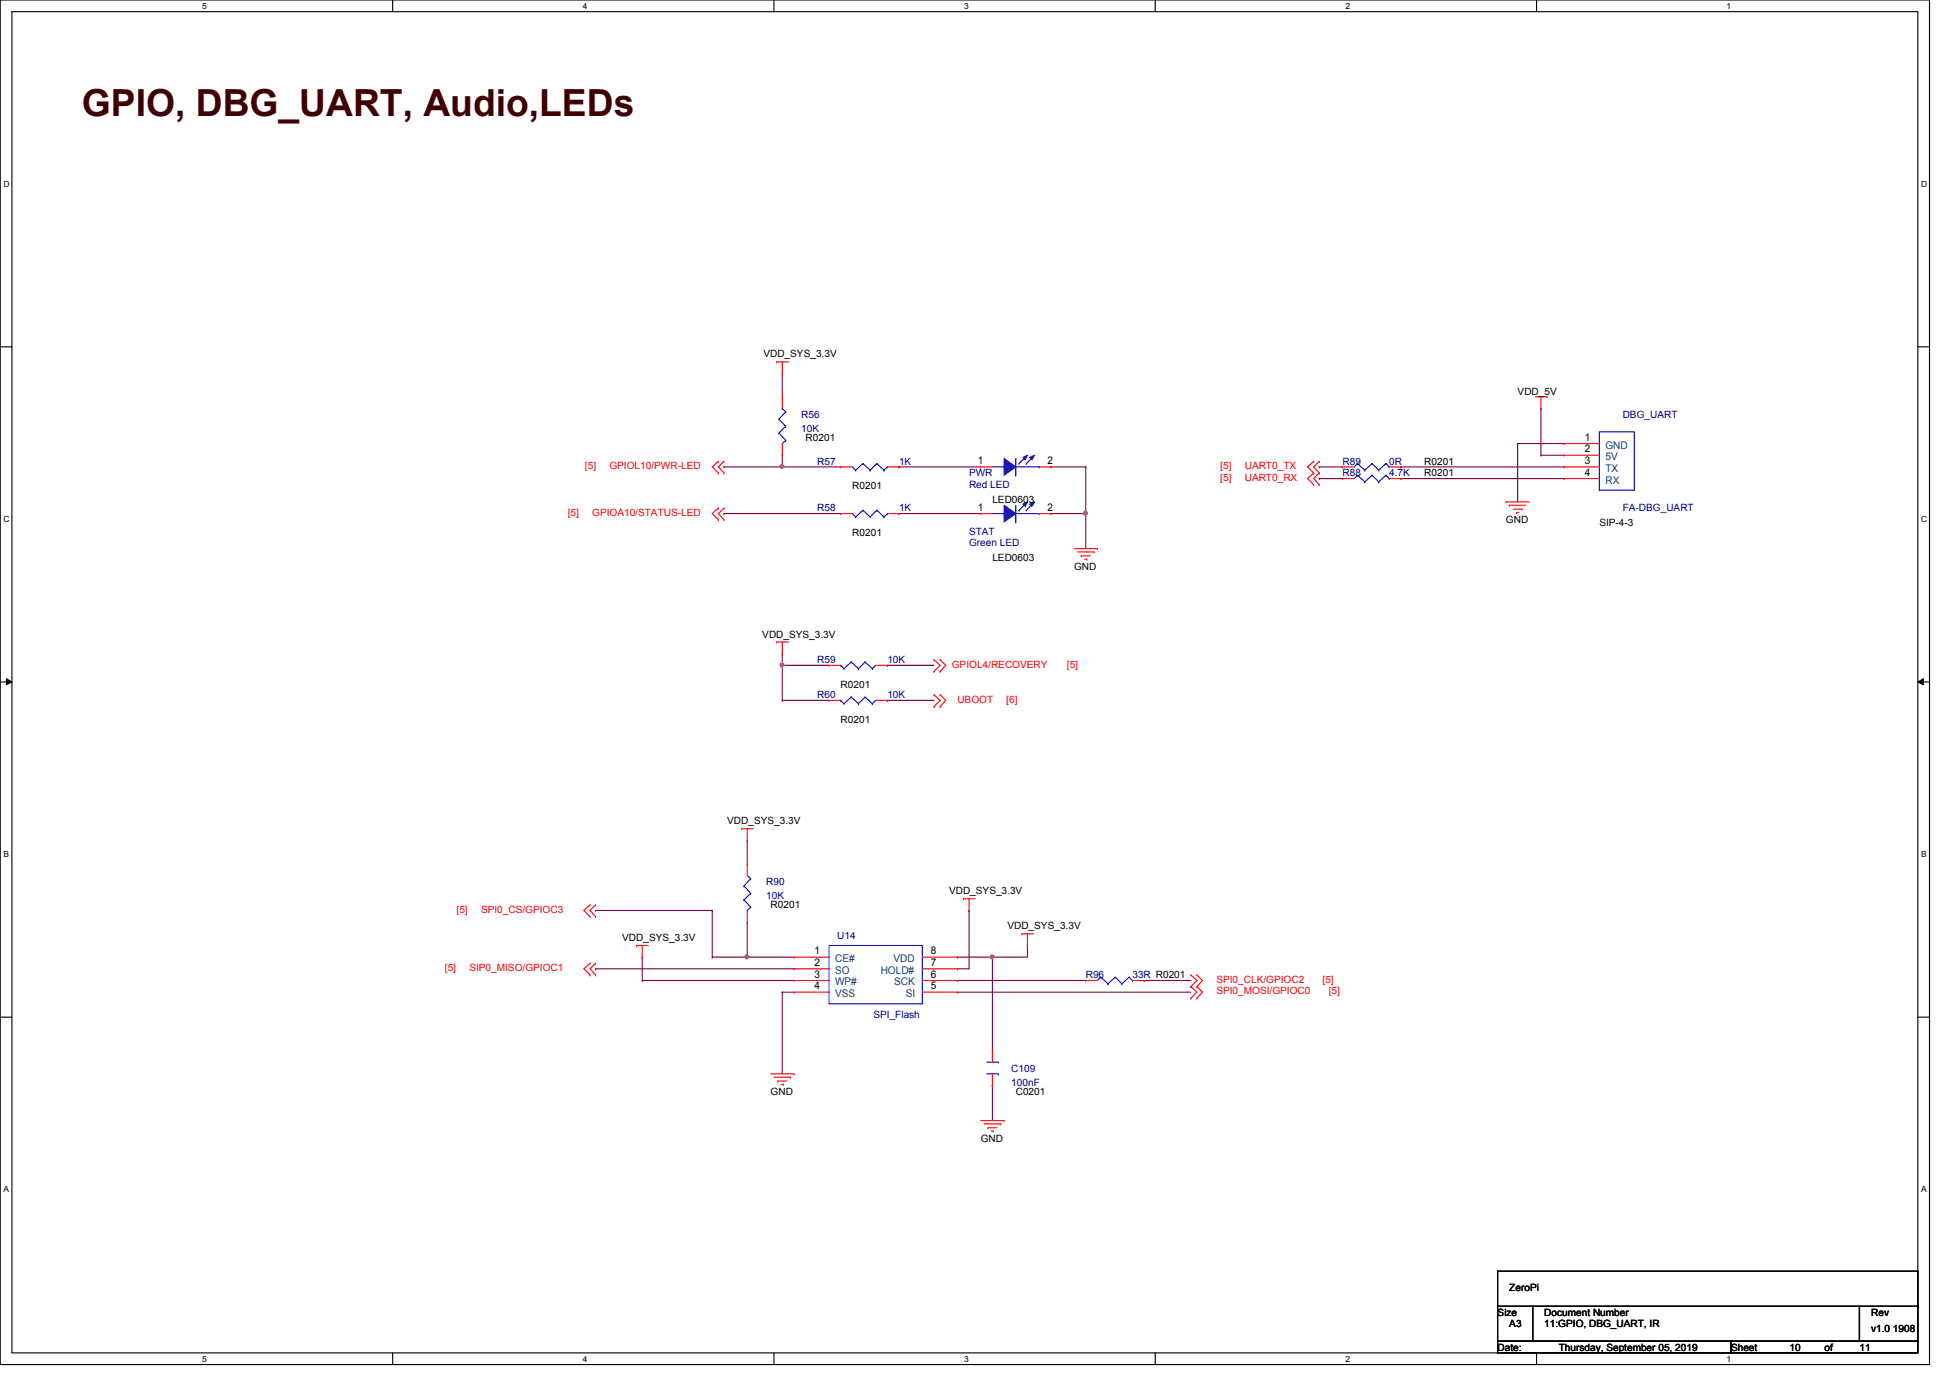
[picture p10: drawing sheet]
<svg xmlns="http://www.w3.org/2000/svg" width="297mm" height="210mm" viewBox="0 0 297 210" stroke-linecap="round" stroke-linejoin="round" font-family="sans-serif">
<path d="M0 0h293.9v207.9h-293.9zM1.8 1.8h290.3v204.3h-290.3z" fill="none" stroke="#000" stroke-width=".17"/>
<g fill="#fff">
<path d="M30.8 .3h.7v1.4h-.7z"/>
<path d="M30.8 206.3h.7v1.5h-.7z"/>
</g>
<path d="M59.8 0v1.8M59.8 206.1v1.8" fill="none" stroke="#000" stroke-width=".17"/>
<g fill="#fff">
<path d="M88.8 .3h.6v1.4h-.6z"/>
<path d="M88.8 206.3h.6v1.5h-.6z"/>
</g>
<path d="M117.9 0v1.8M117.9 206.1v1.8" fill="none" stroke="#000" stroke-width=".17"/>
<g fill="#fff">
<path d="M146.9 .3h.6v1.4h-.6z"/>
<path d="M146.9 206.3h.6v1.5h-.6z"/>
</g>
<path d="M176 0v1.8M176 206.1v1.8" fill="none" stroke="#000" stroke-width=".17"/>
<g fill="#fff">
<path d="M204.9 .3h.7v1.4h-.7z"/>
<path d="M204.9 206.3h.7v1.5h-.7z"/>
</g>
<path d="M234.1 0v1.8M234.1 206.1v1.8" fill="none" stroke="#000" stroke-width=".17"/>
<g fill="#fff">
<path d="M263 .3h.7v1.4h-.7z"/>
<path d="M263 206.3h.7v1.5h-.7z"/>
<path d="M.5 27.3h1v1.4h-1z"/>
<path d="M292.6 27.3h1v1.4h-1z"/>
<path d="M.5 78.3h1v1.5h-1z"/>
<path d="M292.6 78.3h1v1.5h-1z"/>
</g>
<path d="M0 52.8h1.8M292.1 52.8h1.8" fill="none" stroke="#000" stroke-width=".17"/>
<g fill="#fff">
<path d="M.5 129.4h.9v1.4h-.9z"/>
<path d="M292.6 129.4h.9v1.4h-.9z"/>
</g>
<path d="M0 103.9h1.8M292.1 103.9h1.8" fill="none" stroke="#000" stroke-width=".17"/>
<path d="M1 103.4l.8 .5-.8 .4zM292.1 103.9l.9-.5v.9z" fill="#000"/>
<path d="M1 103.4l.8 .5-.8 .4zM292.1 103.9l.9-.5v.9z" fill="none" stroke="#000" stroke-width=".15"/>
<g fill="#fff">
<path d="M.5 180.4h.8v1.5h-.8z"/>
<path d="M292.6 180.4h.8v1.5h-.8z"/>
</g>
<path d="M0 154.9h1.8M292.1 154.9h1.8" fill="none" stroke="#000" stroke-width=".17"/>
<path d="M110.3 71.1h.1M119.2 69.3h.1M119.2 69.3v1.8h-8.9" fill="none" stroke="#800040" stroke-width=".17"/>
<circle cx="119.1" cy="71.1" r=".31" fill="#f0f"/>
<circle cx="119.1" cy="71.1" r=".31" fill="none" stroke="#f0f" stroke-width=".17"/>
<path d="M119.2 56.9h.1M119.2 56.9v3.6M136.9 78.2h.1M136.9 78.2h12.5M160.1 71.1h.1M160.1 71.1h5.3M165.4 78.2h.1M165.4 78.2v5.4" fill="none" stroke="#800040" stroke-width=".17"/>
<circle cx="165.3" cy="78.2" r=".31" fill="#f0f"/>
<circle cx="165.3" cy="78.2" r=".31" fill="none" stroke="#f0f" stroke-width=".17"/>
<g fill="none" stroke="#800040" stroke-width=".17">
<path d="M110.3 78.2h.1M110.3 78.2h17.8M119.2 71.1h.1M119.2 71.1h8.9M136.9 71.1h.1M136.9 71.1h12.5M160.1 78.2h.1M165.4 71.1h.1M165.4 71.1v7.1h-5.3M119.2 99.6h.1M119.2 99.6v7.1M119.2 101.3h.1"/>
<path d="M119.2 106.7h.1M119.2 101.3h7.1M119.2 106.7h7.1M135.2 101.3h.1M135.2 106.7h.1M135.2 101.3h7.1M135.2 106.7h7.1"/>
</g>
<circle cx="119.1" cy="101.3" r=".31" fill="#f0f"/>
<circle cx="119.1" cy="101.3" r=".31" fill="none" stroke="#f0f" stroke-width=".17"/>
<path d="M201 72.9h.1M201 71.1h.1M201 71.1h3.5M201 72.9h3.5M213.4 71.1h.1M213.4 72.9h.1M213.4 71.1h24.9M213.4 72.9h24.9M145.8 145.8h.1M145.8 145.8h5.4" fill="none" stroke="#800040" stroke-width=".17"/>
<circle cx="151.1" cy="145.7" r=".31" fill="#f0f"/>
<circle cx="151.1" cy="145.7" r=".31" fill="none" stroke="#f0f" stroke-width=".17"/>
<g fill="none" stroke="#800040" stroke-width=".17">
<path d="M90.7 138.7h.1M90.7 138.7h17.8M108.5 138.7h.1M108.5 138.7v7.1M113.8 128h.1M113.8 128v3.6M97.8 149.4h.1M97.8 145.8h.1M97.8 149.4h23.1M97.8 145.8v3.6M108.5 145.8h.1M108.5 145.8h12.4"/>
<path d="M113.8 145.8h.1M113.8 140.5h.1M113.8 140.5v5.3M119.2 151.1h.1M119.2 151.1h1.7M119.2 151.1v12.5M151.2 145.8h.1M151.2 145.8v14.2M156.5 144h.1M156.5 144v1.8M151.2 165.4h.1M151.2 165.4v5.3"/>
</g>
<circle cx="113.8" cy="145.7" r=".31" fill="#f0f"/>
<circle cx="113.8" cy="145.7" r=".31" fill="none" stroke="#f0f" stroke-width=".17"/>
<g fill="none" stroke="#800040" stroke-width=".17">
<path d="M231.2 67.6h.1M231.2 67.6v8.9M231.2 67.6h7.1M234.7 69.3h.1M234.7 62.2h.1M234.7 69.3h3.6M234.7 62.2v7.1M147.6 138.7h.1M147.6 138.7v8.9h-1.8M90.7 147.6h.1M90.7 147.6h30.2M145.8 151.1h.1"/>
<path d="M145.8 149.4h.1M145.8 147.6h.1M145.8 151.1h35.6M145.8 149.4h19.6M151.2 145.8h.1M151.2 145.8h5.3M174.3 149.4h.1M174.3 149.4h7.1"/>
</g>
<g fill="none" stroke="#f00" stroke-width=".17">
<path d="M118.3 55.1h.1M118.3 55.1h1.8M119.2 56.9h.1M119.2 55.1v1.8M109.4 72.1h.1M109.4 70.3h.1M109.4 79.2h.1M109.4 77.4h.1M109.4 70.3l-.9 .8 .9 1M109.4 77.4l-.9 .8 .9 1M110.3 72.1h.1M110.3 70.3h.1"/>
<path d="M110.3 79.2h.1M110.3 77.4h.1M110.3 70.3l-.9 .8 .9 1M110.3 77.4l-.9 .8 .9 1M119.2 69.3h.1M119.2 60.5h.1M119.2 60.5v1.7M119.2 67.6v1.7M200.1 73.8h.1M200.1 72.1h.1M200.1 70.3h.1M200.1 72.1l-.9 .8 .9 .9"/>
<path d="M200.1 70.3l-.9 .8 .9 1M201 73.8h.1M201 72.1h.1M201 70.3h.1M201 72.1l-.9 .8 .9 .9M201 70.3l-.9 .8 .9 1M204.5 71.1h.1M204.5 71.1h1.8M211.6 71.1h1.8M213.4 71.1h.1M229.4 76.5h.1M229.4 76.5h3.6"/>
<path d="M229.9 77h.1M229.9 77h2.5M230.5 77.6h1.4M231 78.1h.1M231 78.1h.3M231.9 77.6h.1M233.9 60.5h1.8M234.7 62.2h.1M234.7 60.5v1.7M235.7 60.5h.1M118.3 97.8h.1M118.3 97.8h1.8"/>
<path d="M119.2 99.6h.1M119.2 97.8v1.8M163.6 83.6h3.6M164.1 84.1h2.6M164.7 84.7h.1M164.7 84.7h1.4M165.2 85.2h.4M165.6 85.2h.1M166.7 84.1h.1M167.2 83.6h.1M142.3 102.3h.1M142.3 100.5h.1"/>
<path d="M142.3 107.6h.1M142.3 105.8h.1M142.3 100.5l.9 .8-.9 1M142.3 105.8l.9 .9-.9 .9M143.2 102.3h.1M143.2 100.5h.1M143.2 107.6h.1M143.2 105.8h.1M143.2 100.5l.9 .8-.9 1M143.2 105.8l.9 .9-.9 .9M89.9 139.6h.1M89.9 137.8h.1"/>
<path d="M89.9 137.8l-1 .9 1 .9M90.7 139.6h.1M90.7 137.8h.1M90.7 137.8l-.8 .9 .8 .9M113 126.2h.1M113 126.2h1.8M113.8 128h.1M113.8 126.2v1.8M146.8 136.9h.1M146.8 136.9h1.7M147.6 138.7h.1M147.6 136.9v1.8"/>
<path d="M89.9 148.5h.1M89.9 146.7h.1M89.9 146.7l-1 .9 1 .9M90.7 148.5h.1M90.7 146.7h.1M90.7 146.7l-.8 .9 .8 .9M97 144h.1M97 144h1.8M97.8 145.8h.1M97.8 144v1.8M155.7 142.2h.1M155.7 142.2h1.7"/>
<path d="M156.5 144h.1M156.5 142.2v1.8M181.4 152.1h.1M181.4 150.3h.1M181.4 148.5h.1M181.4 150.3l.9 .8-.9 1M181.4 148.5l.9 .9-.9 .9M182.3 152.1h.1M182.3 150.3h.1M182.3 148.5h.1M182.3 150.3l.9 .8-.9 1M182.3 148.5l.9 .9-.9 .9"/>
<path d="M117.4 163.6h3.5M117.9 164.1h2.5M118.5 164.7h.1M118.5 164.7h1.3M119 165.2h.3M119.3 165.2h.1M120.4 164.1h.1M120.9 163.6h.1M149.4 170.7h3.5M149.9 171.2h2.5M150.5 171.8h.1M150.5 171.8h1.3"/>
<path d="M151 172.3h.3M151.3 172.3h.1M152.4 171.2h.1M152.9 170.7h.1"/>
</g>
<path d="M228.1 199h5.4v5.3h-5.4zM228.1 193.6h.1M228.1 193.6v5.4M228.1 193.6h64M233.5 199h49.7v5.3h-49.7zM283.2 199h8.9v5.3h-8.9zM292.1 193.6h.1M292.1 199h.1M292.1 193.6v5.4M228.1 204.3h35.6v1.8h-35.6zM263.7 204.3h28.4v1.8h-28.4z" fill="none" stroke="#000" stroke-width=".17"/>
<g fill="none" stroke="#00f" stroke-width=".17">
<path d="M118.7 66h.1M118.7 63.8h.1M118.7 66l1 1.1M118.7 63.8l1 1.1M119.2 62.2h.1M119.2 62.2l.5 .5M119.7 67.1h.1M119.7 64.9h.1M119.7 62.7h.1M119.7 67.1l-.5 .5M119.7 64.9l-1 1.1M119.7 62.7l-1 1.1"/>
<path d="M151.2 78.2h1.7M152.9 78.2h.1M154.7 79.5h.1M154.7 77v2.5M154.7 78.2h3.6M158.3 78.2h.1M206.8 70.6h.1M206.8 70.6l-.5 .5M206.8 70.6l1.1 1M207.9 71.6h.1M209 70.6h.1M209 70.6l-1.1 1"/>
<path d="M209 70.6l1 1M210 71.6h.1M211.1 70.6h.1M211.1 70.6l-1.1 1M211.1 70.6l.5 .5M211.6 71.1h.1"/>
</g>
<path d="M152.9 77l1.8 1.2-1.8 1.3z" fill-rule="evenodd" fill="#00f"/>
<path d="M152.9 77l1.8 1.2-1.8 1.3z" fill="none" stroke="#00f" stroke-width=".17"/>
<path d="M156.8 76.8l.8-.3-.4 .6z" fill-rule="evenodd" fill="#00f"/>
<path d="M156.8 76.8l.8-.3-.4 .6z" fill="none" stroke="#00f" stroke-width=".17"/>
<path d="M155.8 76.8l.7-.3-.3 .6z" fill-rule="evenodd" fill="#00f"/>
<g fill="none" stroke="#00f" stroke-width=".17">
<path d="M129.8 78.2l.5 .5M130.3 78.7h.1M131.4 77.7h.1M131.4 77.7l-1.1 1M131.4 77.7l1.1 1M132.5 78.7h.1M133.6 77.7h.1M133.6 77.7l-1.1 1M133.6 77.7l1.1 1M134.7 78.7h.1M135.2 78.2h.1M135.2 78.2l-.5 .5"/>
<path d="M151.2 71.1h1.7M152.9 71.1h.1M154.7 72.4h.1M154.7 69.8v2.6M154.7 71.1h3.6M155.2 77.7h.1M155.8 76.8l.7-.3-.3 .6zM156.3 77.7h.1M156.3 76.6l-1.1 1.1M157.4 76.6l-1.1 1.1M158.3 71.1h.1M206.8 72.4h.1"/>
<path d="M206.8 72.4l-.5 .5M206.8 72.4l1.1 1M207.9 73.4h.1M209 72.4h.1M209 72.4l-1.1 1M209 72.4l1 1M210 73.4h.1M211.1 72.4h.1M211.1 72.4l-1.1 1M211.1 72.4l.5 .5M211.6 72.9h.1M128.1 106.7h.1"/>
<path d="M128.1 106.7l.5 .5M128.6 107.2h.1M129.7 106.2h.1M129.7 106.2l1.1 1M129.7 106.2l-1.1 1M130.8 107.2h.1M131.8 106.2h.1M131.8 106.2l1.1 1M131.8 106.2l-1 1M132.9 107.2h.1M133.4 106.7l-.5 .5M126.3 144h14.2v8.9h-14.2z"/>
<path d="M150.3 161.8h1.8M150.3 163.6h1.8M152.1 161.8h.1M152.1 163.6h.1"/>
</g>
<g fill="none" stroke="#f00" stroke-width=".17">
<path d="M128.1 78.2h.1M128.1 78.2h1.7M135.2 78.2h1.7M136.9 78.2h.1M149.4 78.2h.1M149.4 78.2h1.8M158.3 78.2h1.8M160.1 78.2h.1M204.5 72.9h.1M204.5 72.9h1.8M211.6 72.9h1.8M213.4 72.9h.1"/>
<path d="M126.3 106.7h.1M126.3 106.7h1.8M133.4 106.7h1.8M135.2 106.7h.1M120.9 145.8h.1M120.9 147.6h.1M120.9 149.4h.1M120.9 151.1h.1M120.9 145.8h5.4M120.9 147.6h5.4M120.9 149.4h5.4M120.9 151.1h5.4"/>
<path d="M140.5 145.8h5.3M140.5 147.6h5.3M140.5 149.4h5.3M140.5 151.1h5.3M145.8 151.1h.1M145.8 149.4h.1M145.8 147.6h.1M145.8 145.8h.1M151.2 160h.1M151.2 165.4h.1M151.2 160v1.8M151.2 163.6v1.8"/>
</g>
<path d="M152.9 69.8l1.8 1.3-1.8 1.3z" fill-rule="evenodd" fill="#00f"/>
<path d="M152.9 69.8l1.8 1.3-1.8 1.3z" fill="none" stroke="#00f" stroke-width=".17"/>
<path d="M156.8 69.7l.8-.4-.4 .7z" fill-rule="evenodd" fill="#00f"/>
<path d="M156.8 69.7l.8-.4-.4 .7z" fill="none" stroke="#00f" stroke-width=".17"/>
<path d="M155.8 69.7l.7-.4-.3 .7z" fill-rule="evenodd" fill="#00f"/>
<g fill="none" stroke="#00f" stroke-width=".17">
<path d="M129.8 71.1l.5 .5M130.3 71.6h.1M131.4 70.6h.1M131.4 70.6l-1.1 1M131.4 70.6l1.1 1M132.5 71.6h.1M133.6 70.6h.1M133.6 70.6l-1.1 1M133.6 70.6l1.1 1M134.7 71.6h.1M135.2 71.1h.1M135.2 71.1l-.5 .5"/>
<path d="M155.2 70.6h.1M155.8 69.7l.7-.4-.3 .7zM156.3 70.6h.1M156.3 69.5l-1.1 1.1M157.4 69.5l-1.1 1.1M243.6 65.8h5.4v8.9h-5.4zM128.1 101.3h.1M128.1 101.3l.5 .6M128.6 101.9h.1M129.7 100.8h.1M129.7 100.8l1.1 1.1M129.7 100.8l-1.1 1.1"/>
<path d="M130.8 101.9h.1M131.8 100.8h.1M131.8 100.8l1.1 1.1M131.8 100.8l-1 1.1M132.9 101.9h.1M133.4 101.3l-.5 .6M113.3 135h.1M113.3 137.1h.1M113.3 135l1 1.1M113.3 137.1l1 1.1M113.8 138.7h.1M113.8 133.3l.5 .6"/>
<path d="M114.3 133.9h.1M114.3 136.1h.1M114.3 138.2h.1M114.3 133.9l-1 1.1M114.3 136.1l-1 1M114.3 138.2l-.5 .5M167.7 148.8h.1M167.7 148.8l-.5 .6M167.7 148.8l1.1 1.1M168.8 149.9h.1M169.9 148.8h.1M169.9 148.8l-1.1 1.1"/>
<path d="M169.9 148.8l1 1.1M170.9 149.9h.1M172 148.8h.1M172 148.8l-1.1 1.1M172 148.8l.5 .6M172.5 149.4h.1"/>
</g>
<g fill="none" stroke="#f00" stroke-width=".17">
<path d="M128.1 71.1h.1M128.1 71.1h1.7M135.2 71.1h1.7M136.9 71.1h.1M149.4 71.1h.1M149.4 71.1h1.8M158.3 71.1h1.8M160.1 71.1h.1M238.3 67.6h.1M238.3 69.3h.1M238.3 71.1h.1M238.3 72.9h.1"/>
<path d="M238.3 71.1h5.3M238.3 67.6h5.3M238.3 69.3h5.3M238.3 72.9h5.3M126.3 101.3h.1M126.3 101.3h1.8M133.4 101.3h1.8M135.2 101.3h.1M113.8 131.6h.1M113.8 131.6v1.7M113.8 138.7v1.8M113.8 140.5h.1"/>
<path d="M165.4 149.4h.1M165.4 149.4h1.8M172.5 149.4h1.8M174.3 149.4h.1"/>
</g>
<circle cx="119.1" cy="71.1" r=".31" fill="#f0f"/>
<circle cx="119.1" cy="71.1" r=".31" fill="none" stroke="#f0f" stroke-width=".17"/>
<circle cx="165.3" cy="78.2" r=".31" fill="#f0f"/>
<circle cx="165.3" cy="78.2" r=".31" fill="none" stroke="#f0f" stroke-width=".17"/>
<circle cx="119.1" cy="101.3" r=".31" fill="#f0f"/>
<circle cx="119.1" cy="101.3" r=".31" fill="none" stroke="#f0f" stroke-width=".17"/>
<circle cx="151.1" cy="145.7" r=".31" fill="#f0f"/>
<circle cx="151.1" cy="145.7" r=".31" fill="none" stroke="#f0f" stroke-width=".17"/>
<circle cx="113.8" cy="145.7" r=".31" fill="#f0f"/>
<circle cx="113.8" cy="145.7" r=".31" fill="none" stroke="#f0f" stroke-width=".17"/>
<text font-size="5.7" fill="#400000" x="12.5" y="17.7">GPIO, DBG_UART, Audio,LEDs</text>
<g font-size="1.6">
<text x="149" y="70.7">1</text>
<text x="159.6" y="70.7">2</text>
<text x="241.4" y="67.1">1</text>
<text x="241.4" y="68.9">2</text>
<text x="241.4" y="70.7">3</text>
<text x="149" y="77.8">1</text>
<text x="159.6" y="77.8">2</text>
<text x="241.4" y="72.5">4</text>
<text x="124.1" y="145.4">1</text>
<text x="124.1" y="147.2">2</text>
<text x="124.1" y="148.9">3</text>
<text x="141.8" y="148.9">6</text>
<text x="141.8" y="147.2">7</text>
<text x="141.8" y="145.4">8</text>
<text x="124.1" y="150.7">4</text>
<text x="141.8" y="150.7">5</text>
</g>
<g font-size="1.6" fill="#004080">
<text x="244.6" y="68.3">GND</text>
<text x="244.6" y="70.1">5V</text>
<text x="244.6" y="71.9">TX</text>
<text x="244.6" y="73.7">RX</text>
<text x="127.2" y="146.6">CE#</text>
<text x="127.2" y="148.3">SO</text>
<text x="134.2" y="148.3">HOLD#</text>
<text x="136.1" y="146.6">VDD</text>
<text x="127.2" y="150.1">WP#</text>
<text x="127.2" y="151.9">VSS</text>
<text x="136.2" y="150.1">SCK</text>
<text x="138" y="151.9">SI</text>
</g>
<g font-size="1.5">
<text x="116.3" y="54.4">VDD_SYS_3.3V</text>
<text x="231.2" y="60.1">VDD_5V</text>
<text x="122.7" y="67.2">R0201</text>
<text x="217" y="70.8">R0201</text>
<text x="129.8" y="74.5">R0201</text>
<text x="151.2" y="76.6">LED0603</text>
<text x="217" y="72.6">R0201</text>
<text x="129.8" y="81.6">R0201</text>
<text x="229.4" y="79.7">GND</text>
<text x="243.6" y="80.2">SIP-4-3</text>
<text x="151.2" y="85.5">LED0603</text>
<text x="163.6" y="86.8">GND</text>
<text x="116.1" y="97.1">VDD_SYS_3.3V</text>
<text x="128.1" y="104.7">R0201</text>
<text x="128.1" y="110.1">R0201</text>
<text x="110.8" y="125.6">VDD_SYS_3.3V</text>
<text x="144.6" y="136.2">VDD_SYS_3.3V</text>
<text x="94.8" y="143.3">VDD_SYS_3.3V</text>
<text x="117.4" y="138.3">R0201</text>
<text x="153.5" y="141.6">VDD_SYS_3.3V</text>
<text x="117.4" y="166.8">GND</text>
<text x="154.7" y="166.8">C0201</text>
<text x="149.4" y="173.9">GND</text>
<text x="229.9" y="196.7">ZeroPi</text>
<text x="228.1" y="200.4">Size</text>
<text x="229.9" y="202.2">A3</text>
<text x="235.2" y="200.4">Document Number</text>
<text x="235.2" y="202.2">11:GPIO, DBG_UART, IR</text>
<text x="285" y="202.9">v1.0 1908</text>
<text x="285" y="200.4">Rev</text>
<text x="228.1" y="205.7">Date:</text>
<text x="237.4" y="205.7">Thursday, September 05, 2019</text>
<text x="263.7" y="205.7">Sheet</text>
<text x="272.6" y="205.7">10</text>
<text x="277.9" y="205.7">of</text>
<text x="283.2" y="205.7">11</text>
</g>
<g font-size="1.5" fill="#000080">
<text x="122" y="63.7">R56</text>
<text x="122" y="65.8">10K</text>
<text x="247.2" y="63.7">DBG_UART</text>
<text x="124.5" y="70.8">R57</text>
<text x="136.9" y="70.8">1K</text>
<text x="204.5" y="70.8">R89</text>
<text x="211.6" y="70.8">0R</text>
<text x="124.5" y="77.9">R58</text>
<text x="136.9" y="77.9">1K</text>
<text x="147.6" y="72.6">PWR</text>
<text x="147.6" y="74.3">Red LED</text>
<text x="204.5" y="72.6">R88</text>
<text x="211.6" y="72.6">4.7K</text>
<text x="247.2" y="77.9">FA-DBG_UART</text>
<text x="147.6" y="81.4">STAT</text>
<text x="147.6" y="83.2">Green LED</text>
<text x="124.5" y="101">R59</text>
<text x="135.2" y="101">10K</text>
<text x="124.5" y="106.3">R60</text>
<text x="135.2" y="106.3">10K</text>
<text x="116.7" y="134.8">R90</text>
<text x="116.7" y="136.9">10K</text>
<text x="127.5" y="143">U14</text>
<text x="165.4" y="149">R96</text>
<text x="172.5" y="149">33R R0201</text>
<text x="133.1" y="155">SPI_Flash</text>
<text x="154" y="163.2">C109</text>
<text x="154" y="165.4">100nF</text>
</g>
<g font-size="1.5" fill="#f00">
<text x="89.1" y="71.5">[5]</text>
<text x="92.8" y="71.5">GPIOL10/PWR-LED</text>
<text x="185.9" y="71.5">[5]</text>
<text x="189.6" y="71.5">UART0_TX</text>
<text x="185.9" y="73.2">[5]</text>
<text x="189.6" y="73.2">UART0_RX</text>
<text x="86.5" y="78.6">[5]</text>
<text x="90.2" y="78.6">GPIOA10/STATUS-LED</text>
<text x="145" y="101.7">GPIOL4/RECOVERY</text>
<text x="162.5" y="101.7">[5]</text>
<text x="145.8" y="107">UBOOT</text>
<text x="153.3" y="107">[6]</text>
<text x="69.6" y="139">[5]</text>
<text x="73.3" y="139">SPI0_CS/GPIOC3</text>
<text x="67.8" y="147.9">[5]</text>
<text x="71.5" y="147.9">SIP0_MISO/GPIOC1</text>
<text x="185.3" y="149.7">SPI0_CLK/GPIOC2</text>
<text x="201.5" y="149.7">[5]</text>
<text x="185.3" y="151.5">SPI0_MOSI/GPIOC0</text>
<text x="202.4" y="151.5">[5]</text>
</g>
<g font-size="1.3">
<text x="30.8" y="1.4">5</text>
<text x="88.8" y="1.4">4</text>
<text x="146.9" y="1.4">3</text>
<text x="204.9" y="1.4">2</text>
<text x="263" y="1.4">1</text>
<text x=".5" y="28.4">D</text>
<text x="292.6" y="28.4">D</text>
<text x=".5" y="79.5">C</text>
<text x="292.6" y="79.5">C</text>
<text x=".5" y="130.6">B</text>
<text x="292.6" y="130.6">B</text>
<text x=".5" y="181.6">A</text>
<text x="292.6" y="181.6">A</text>
<text x="30.8" y="207.5">5</text>
<text x="88.8" y="207.5">4</text>
<text x="146.9" y="207.5">3</text>
<text x="204.9" y="207.5">2</text>
<text x="263" y="207.5">1</text>
</g>
</svg>
